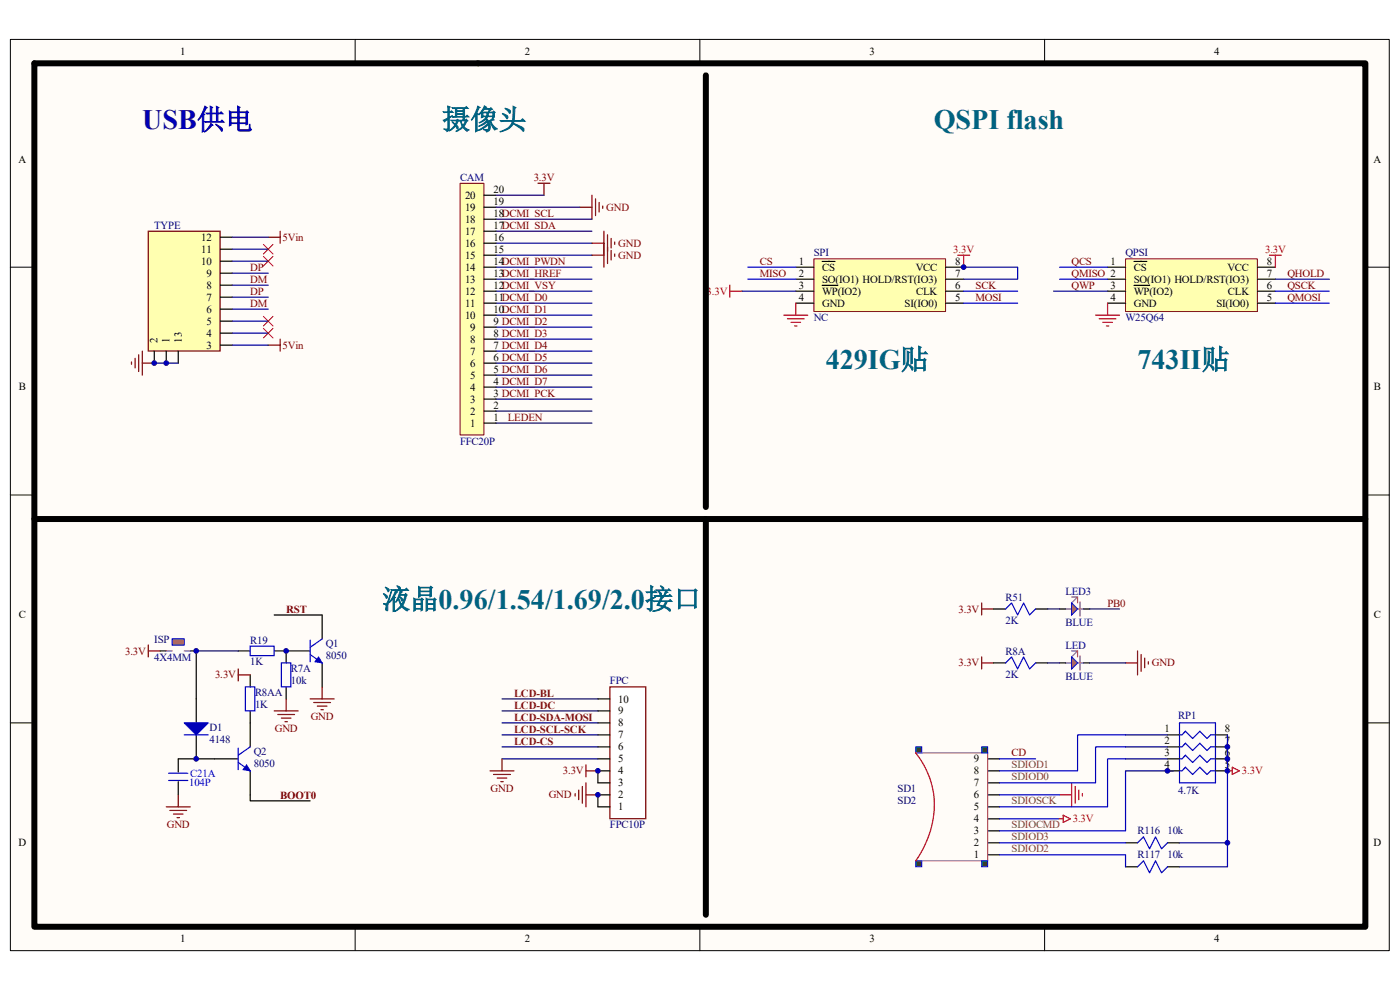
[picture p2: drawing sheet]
<svg xmlns="http://www.w3.org/2000/svg" width="297mm" height="210mm" viewBox="0 0 297 210" stroke-linecap="round" stroke-linejoin="round" font-family="sans-serif">
<path d="M2.2 8.4h292.5v193.3h-292.5z" fill="#fffcf8"/>
<path d="M2.2 8.4h292.5v193.3h-292.5z" fill="none" stroke="#000" stroke-width=".21"/>
<path d="M7.3 13.5h282.3v183.1h-282.3z" fill="#fffcf8"/>
<g fill="none" stroke="#000" stroke-width=".21">
<path d="M7.3 13.4h282.3v183.2h-282.3zM75.3 8.3v5.1M148.5 8.3v5.1M221.6 8.3v5.1M2.2 56.7h5.1M289.7 56.7h5M2.2 105h5.1M289.7 105h5M2.2 153.3h5.1M289.7 153.3h5M75.3 196.6v5.1M148.5 196.6v5.1"/>
<path d="M221.6 196.6v5.1"/>
</g>
<path d="M56.9 73.2h2.5M59.4 71.9v2.6" fill="none" stroke="#800000" stroke-width=".25"/>
<path d="M31.5 49h15.2v25.5h-15.2z" fill-rule="evenodd" fill="#ffffb0" stroke="#800000" stroke-width=".25"/>
<g fill="none" stroke="#000" stroke-width=".25">
<path d="M46.7 57.9h2.6M46.7 55.4h2.6M46.7 52.9h2.6M46.7 50.3h2.6M32.7 74.5v2.5M35.3 74.5v2.5M37.8 74.5v2.5M46.7 73.2h2.6M46.7 70.7h2.6M46.7 68.1h2.6M46.7 65.6h2.6M46.7 63h2.6"/>
<path d="M46.7 60.5h2.6"/>
</g>
<g fill="none" stroke="#800000" stroke-width=".25">
<path d="M114.1 38.9h2.6M115.4 38.9v2.5M56.9 50.3h2.5M59.4 49v2.6M123 44h2.6M125.6 41.4v5.1M126.3 42.2v3.5M127.1 42.9v2.1M127.9 43.7v.5M27.9 76.8v.5M28.7 76v2M29.4 75.2v3.6"/>
<path d="M30.2 74.5v5.1M30.2 77h2.5"/>
</g>
<path d="M55.9 54.4l2 2M55.9 51.8l2 2.1M57.9 54.4l-2 2M57.9 51.8l-2 2.1M55.9 69.7l2 2M55.9 67.1l2 2M57.9 69.7l-2 2M57.9 67.1l-2 2" fill="none" stroke="#f00" stroke-width=".21"/>
<g fill="none" stroke="#000080" stroke-width=".25">
<path d="M49.3 50.3h7.6M49.3 52.9h7.6M49.3 55.4h7.6M49.3 57.9h7.6M105.2 46.5h20.4M105.2 49h20.4M105.2 51.6h20.4M105.2 54.1h20.4M105.2 56.7h20.4M105.2 59.2h20.4M32.7 77h5.1M49.3 60.5h7.6"/>
<path d="M49.3 63h7.6M49.3 65.6h7.6M49.3 68.1h7.6M49.3 70.7h7.6M49.3 73.2h7.6M105.2 77h20.4M105.2 61.8h20.4M105.2 64.3h20.4M105.2 66.9h20.4M105.2 69.4h20.4M105.2 71.9h20.4M105.2 74.5h20.4"/>
<path d="M105.2 79.6h20.4M105.2 82.1h20.4M105.2 84.7h20.4M105.2 87.2h20.4M105.2 89.7h20.4"/>
</g>
<path d="M97.6 38.9h5.1v53.4h-5.1z" fill="#ffffb0"/>
<path d="M97.6 38.9h5.1v53.4h-5.1z" fill="none" stroke="#800000" stroke-width=".21"/>
<g fill="none" stroke="#000" stroke-width=".25">
<path d="M102.7 59.2h2.5M102.7 56.7h2.5M102.7 54.1h2.5M102.7 51.6h2.5M102.7 49h2.5M102.7 46.5h2.5M102.7 44h2.5M102.7 41.4h2.5M102.7 79.6h2.5M102.7 77h2.5M102.7 74.5h2.5M102.7 71.9h2.5"/>
<path d="M102.7 69.4h2.5M102.7 66.9h2.5M102.7 64.3h2.5M102.7 61.8h2.5M102.7 89.7h2.5M102.7 87.2h2.5M102.7 84.7h2.5M102.7 82.1h2.5"/>
</g>
<path d="M105.2 41.4h10.2M105.2 44h17.8" fill="none" stroke="#000080" stroke-width=".25"/>
<path d="M125.6 51.6h2.5M125.6 54.1h2.5M128.1 49v7.7M128.9 49.8v6.1M129.6 50.6v2M129.6 53.1v2.1M130.4 51.3v.5M130.4 53.9v.5" fill="none" stroke="#800000" stroke-width=".25"/>
<path d="M172.7 54.9h27.9v11.2h-27.9z" fill="#ffffb0"/>
<path d="M172.7 54.9h27.9v11.2h-27.9z" fill="none" stroke="#800000" stroke-width=".21"/>
<path d="M168.8 56.7h3.8M168.8 59.2h3.8M174.4 55.5h2.7M200.6 56.7h3.8M200.6 59.2h3.8M168.8 61.8h3.8M168.8 64.3h3.8M174.4 60.5h3.3M200.6 61.8h3.8M200.6 64.3h3.8" fill="none" stroke="#000" stroke-width=".25"/>
<path d="M203.2 54.1h2.5M204.4 54.1v2.6M166.3 66.9h5.1M167 67.6h3.6M167.8 68.4h2M168.6 69.1h.5M168.8 64.3v2.6" fill="none" stroke="#f00" stroke-width=".25"/>
<path d="M238.8 54.9h27.9v11.2h-27.9z" fill="#ffffb0"/>
<path d="M238.8 54.9h27.9v11.2h-27.9z" fill="none" stroke="#800000" stroke-width=".21"/>
<g fill="none" stroke="#000" stroke-width=".25">
<path d="M235 56.7h3.8M235 59.2h3.8M240.6 55.5h2.7M266.8 56.7h3.8M266.8 59.2h3.8M235 61.8h3.8M235 64.3h3.8M240.6 60.5h3.3M266.8 61.8h3.8M266.8 64.3h3.8M58.2 130.4h10.1v5.1M65.8 138.1h-5.1v2.5"/>
<path d="M53.1 143.2v2.5M53.1 150.8v2.5M60.7 145.7v2.6M68.3 140.6v5.1M53.1 168.6v1.3h12.7"/>
</g>
<path d="M269.3 54.1h2.5M270.6 54.1v2.6M154.8 60.5v2.5M154.8 61.8h2.6M232.4 66.9h5.1M233.2 67.6h3.5M233.9 68.4h2.1M234.7 69.1h.5M235 64.3v2.6" fill="none" stroke="#f00" stroke-width=".25"/>
<g fill="none" stroke="#00f" stroke-width=".25">
<path d="M158.6 59.2h10.2M158.6 56.7h10.2M224.8 59.2h10.2M224.8 56.7h10.2M204.4 61.8h11.5M204.4 64.3h11.5M270.6 61.8h11.4M270.6 64.3h11.4M65.8 138.8l2.5 1.8M65.8 135.8v4.6M68.3 135.5l-2.5 1.8M52.1 145.7h2v5.1h-2z"/>
<path d="M59.7 140.6h2v5.1h-2z"/>
</g>
<path d="M204.4 56.7h11.5v2.5h-11.5M270.6 59.2h11.4M157.4 61.8h11.4M223.5 61.8h11.5" fill="none" stroke="#000080" stroke-width=".25"/>
<path d="M67.6 139.4l.7 1.2-1.5-.2z" fill="#00f" stroke="#00f" stroke-width=".21"/>
<path d="M50.5 141.9v2.5M50.5 143.2h2.6M58.2 150.8h5.1M58.9 151.6h3.6M59.7 152.3h2M60.5 153.1h.5M60.7 148.3v2.5M65.8 148.3h5.1M66.6 149h3.5M67.3 149.8h2.1M68.1 150.5h.5M68.3 145.7v2.6" fill="none" stroke="#800000" stroke-width=".25"/>
<path d="M36.5 135.5h2.6v1.3h-2.6z" fill="none" stroke="#bf00bf" stroke-width=".25"/>
<path d="M36.5 135.5h2.6v1.3h-2.6z" fill-rule="evenodd" fill="#bfbf00" stroke="#00f" stroke-width=".21"/>
<path d="M34 138.1h1.3M40.4 138.1h1.2v15.2M50.5 138.1h2.6M58.2 138.1h2.5M41.6 155.9v5.1M53.1 153.3v5.1M37.8 165.8v2.8M50.5 161h-12.7v2.8M53.1 163.5v5.1" fill="none" stroke="#000" stroke-width=".25"/>
<path d="M35.3 138.1h1.2M39.1 138.1h1.3" fill="none" stroke="#bf00bf" stroke-width=".25"/>
<g fill="none" stroke="#800000" stroke-width=".25">
<path d="M31.5 136.8v2.6M31.5 138.1h2.5M35.3 171.1h5.1M36 171.9h3.6M36.8 172.7h2M37.6 173.4h.5M37.8 168.6v2.5M104 163.5h5M104.7 164.3h3.6M105.5 165h2M106.2 165.8h.6M106.5 161v2.5"/>
<path d="M122 168.4v.5M122.8 167.6v2M123.5 166.8v3.6M124.3 162.2v2.6M124.3 166.1v5M124.3 163.5h2.5M124.3 168.6h2.5"/>
</g>
<path d="M53.1 137.1h5v2h-5zM39.1 155.9h5.1M50.5 158.7v4.6M53.1 158.4l-2.6 1.8M35.8 165.6h4.1M35.8 164h4.1M50.5 161.7l2.6 1.8" fill="none" stroke="#00f" stroke-width=".25"/>
<path d="M39.1 153.3h5.1l-2.6 2.6z" fill="#00f" stroke="#00f" stroke-width=".25"/>
<path d="M52.3 162.2l.8 1.3-1.5-.2z" fill="#00f" stroke="#00f" stroke-width=".21"/>
<path d="M41.6 138.1h8.9M106.5 158.4h20.3M106.5 155.9h20.3M106.5 153.3h20.3M106.5 150.8h20.3M106.5 148.3h20.3M106.5 161h20.3" fill="none" stroke="#000080" stroke-width=".25"/>
<path d="M129.4 145.7h7.6v28h-7.6z" fill-rule="evenodd" fill="#fff" stroke="#800000" stroke-width=".25"/>
<path d="M210.8 129.2h2.5M219.7 129.2h2.5M224.8 129.2h1.3M229.9 129.2h1.2M126.8 158.4h2.6M126.8 155.9h2.6M126.8 153.3h2.6M126.8 150.8h2.6M126.8 148.3h2.6M126.8 161h2.6M129.4 168.6h-2.6v2.5h2.6M129.4 163.5h-2.6v2.6h2.6" fill="none" stroke="#000" stroke-width=".25"/>
<path d="M208.2 127.9v2.5M208.2 129.2h2.6" fill="none" stroke="#800000" stroke-width=".25"/>
<path d="M213.3 129.2l1.3-1.3 1.3 2.5 1.3-2.5 1.2 2.5 1.3-1.2" fill="none" stroke="#00f" stroke-width=".25"/>
<path d="M226.1 129.2h3.8M227.3 127.9l1.3 1.3-1.3 1.2zM227.3 126.6h1.3l-1.3 1.3M228.6 126.6v1.3" fill="none" stroke="#bf00bf" stroke-width=".25"/>
<path d="M227.3 127.9l1.3 1.3-1.3 1.2z" fill="#bfbf00" stroke="#00f" stroke-width=".21"/>
<path d="M227.3 139.4l1.3 1.2-1.3 1.3zM227.3 138.1h1.3l-1.3 1.3M228.6 138.1v1.3M229.1 127.6v3.1M226.1 140.6h3.8" fill="none" stroke="#bf00bf" stroke-width=".25"/>
<path d="M222.2 129.2h2.6M231.1 129.2h6.4" fill="none" stroke="#000080" stroke-width=".25"/>
<path d="M208.2 139.4v2.5M208.2 140.6h2.6" fill="none" stroke="#800000" stroke-width=".25"/>
<path d="M210.8 140.6h2.5M219.7 140.6h2.5M224.8 140.6h1.3M229.9 140.6h1.2" fill="none" stroke="#000" stroke-width=".25"/>
<path d="M213.3 140.6l1.3-1.2 1.3 2.5 1.3-2.5 1.2 2.5 1.3-1.3" fill="none" stroke="#00f" stroke-width=".25"/>
<path d="M227.3 139.4l1.3 1.2-1.3 1.3z" fill="#bfbf00" stroke="#00f" stroke-width=".21"/>
<path d="M229.1 139.1v3.1" fill="none" stroke="#bf00bf" stroke-width=".25"/>
<path d="M241.3 138.1v5.1M242.1 138.8v3.6M242.8 139.6v2M238.8 140.6h2.5M243.6 140.4v.5" fill="none" stroke="#800000" stroke-width=".25"/>
<path d="M222.2 140.6h2.6M231.1 140.6h7.7" fill="none" stroke="#000080" stroke-width=".25"/>
<g fill="#00bf00" stroke="#00f" stroke-width=".21">
<path d="M194.3 158.4h1.2v1.3h-1.2z" fill-rule="evenodd"/>
<path d="M194.3 182.6h1.2v1.3h-1.2z" fill-rule="evenodd"/>
</g>
<path d="M209.5 178.8h2.6M209.5 176.2h2.6M209.5 173.7h2.6M209.5 171.1h2.6M209.5 168.6h2.6M209.5 166.1h2.6M209.5 163.5h2.6M209.5 161h2.6M209.5 181.3h2.6" fill="none" stroke="#000" stroke-width=".25"/>
<path d="M194.3 159.7h15.2v22.9h-15.2" fill="none" stroke="#bf00bf" stroke-width=".25"/>
<path d="M194.3 159.7a18.4 18.4 0 0 1 1 21.4l-1 1.5" fill="none" stroke="#f00" stroke-width=".25"/>
<g fill="#00bf00" stroke="#00f" stroke-width=".21">
<path d="M208.2 182.6h1.3v1.3h-1.3z" fill-rule="evenodd"/>
<path d="M208.2 158.4h1.3v1.3h-1.3z" fill-rule="evenodd"/>
</g>
<path d="M224.5 173.7h1M224.8 168.6h2.5M225.5 172.9l1.6 .8-1.6 .8zM227.3 166.1v5M228.1 166.8v3.6M228.9 167.6v2M229.6 168.4v.5M260.4 163.5h1M261.4 162.8l1.5 .7-1.5 .8z" fill="none" stroke="#f00" stroke-width=".25"/>
<path d="M247.7 155.9h2.5M247.7 158.4h2.5M257.9 155.9h2.5M257.9 158.4h2.5M238.8 178.8h2.5M247.7 178.8h2.5M247.7 161h2.5M247.7 163.5h2.5M257.9 161h2.5M257.9 163.5h2.5M238.8 183.9h2.5M247.7 183.9h2.5" fill="none" stroke="#000" stroke-width=".25"/>
<g fill="none" stroke="#00f" stroke-width=".25">
<path d="M238.8 155.9h-10.2v7.6h-16.5M238.8 158.4h-6.4v7.7h-20.3M250.2 155.9h.5l.8-.8 1.5 1.6 1.5-1.6 1.6 1.6 .7-.8h1.1M250.2 158.4h.5l.8-.7 1.5 1.5 1.5-1.5 1.6 1.5 .7-.8h1.1M250.2 153.3h7.7v12.8h-7.7zM212.1 161h7.6M212.1 168.6h12.7M212.1 173.7h12.4M212.1 178.8h26.7M238.8 161h-3.8v10.1h-22.9M238.8 171.1v5.1h-26.7M241.3 178.8l1.3-1.3 1.3 2.6 1.2-2.6 1.3 2.6 1.3-1.3"/>
<path d="M250.2 161h.5l.8-.8 1.5 1.5 1.5-1.5 1.6 1.5 .7-.7h1.1M250.2 163.5h.5l.8-.7 1.5 1.5 1.5-1.5 1.6 1.5 .7-.8h1.1M212.1 181.3h26.7v2.6M241.3 183.9l1.3-1.3 1.3 2.5 1.2-2.5 1.3 2.5 1.3-1.2"/>
</g>
<path d="M238.8 155.9h8.9M238.8 158.4h8.9M260.4 155.9v22.9h-10.2M238.8 161h8.9M249 163.5h-10.2v7.6M260.4 178.8v5.1h-10.2" fill="none" stroke="#000080" stroke-width=".25"/>
<path d="M7.3 13.4h282.4v183.2h-282.4zM149.7 16v91.6M7.3 110.1h282.4M149.7 110.1v83.9" fill="none" stroke="#000" stroke-width="1.3"/>
<g fill="#000080" stroke="#000080" stroke-width=".21">
<circle cx="32.7" cy="77" r=".5"/>
<circle cx="35.3" cy="77" r=".5"/>
<circle cx="41.6" cy="161" r=".5"/>
<circle cx="41.6" cy="138.1" r=".5"/>
<circle cx="60.7" cy="138.1" r=".5"/>
<circle cx="126.8" cy="168.6" r=".5"/>
<circle cx="126.8" cy="163.5" r=".5"/>
<circle cx="204.4" cy="56.7" r=".5"/>
<circle cx="247.7" cy="163.5" r=".5"/>
<circle cx="260.4" cy="178.8" r=".5"/>
<circle cx="260.4" cy="163.5" r=".5"/>
<circle cx="260.4" cy="161" r=".5"/>
<circle cx="260.4" cy="158.4" r=".5"/>
</g>
<text font-size="6" fill="#000080" x="30.2" y="27.4">USB供电</text>
<g font-size="6" fill="#006281">
<text x="93.8" y="27.4">摄像头</text>
<text x="198.1" y="27.4">QSPI flash</text>
<text x="175.2" y="78.3">429IG贴</text>
<text x="241.3" y="78.3">743II贴</text>
<text x="81.1" y="129.1">液晶0.96/1.54/1.69/2.0接口</text>
</g>
<g font-size="2.3">
<text x="38.2" y="11.6">1</text>
<text x="111.4" y="11.6">2</text>
<text x="184.5" y="11.6">3</text>
<text x="257.6" y="11.6">4</text>
<text x="4" y="34.5">A</text>
<text x="291.4" y="34.5">A</text>
<text x="104.7" y="40.9">20</text>
<text x="98.7" y="47.3">18</text>
<text x="98.7" y="44.7">19</text>
<text x="98.7" y="42.2">20</text>
<text x="104.7" y="46">18DCMI_SCL</text>
<text x="104.7" y="43.4">19</text>
<text x="42.7" y="53.6">11</text>
<text x="42.7" y="51.1">12</text>
<text x="98.7" y="52.4">16</text>
<text x="98.7" y="49.8">17</text>
<text x="104.7" y="53.6">15</text>
<text x="104.7" y="51.1">16</text>
<text x="104.7" y="48.5">17DCMI_SDA</text>
<text x="42.7" y="56.2">10</text>
<text x="43.8" y="58.7">9</text>
<text x="98.7" y="60">13</text>
<text x="98.7" y="57.4">14</text>
<text x="98.7" y="54.9">15</text>
<text x="104.7" y="58.7">13DCMI_HREF</text>
<text x="104.7" y="56.2">14DCMI_PWDN</text>
<text x="169.5" y="56.2">1</text>
<text x="169.5" y="58.7">2</text>
<text x="174.4" y="57.4">CS</text>
<text x="174.4" y="60">SO(IO1) HOLD/RST(IO3)</text>
<text x="194.3" y="57.4">VCC</text>
<text x="202.6" y="58.7">7</text>
<text x="202.6" y="56.2">8</text>
<text x="235.6" y="56.2">1</text>
<text x="240.5" y="57.4">CS</text>
<text x="240.5" y="60">SO(IO1) HOLD/RST(IO3)</text>
<text x="260.4" y="57.4">VCC</text>
<text x="268.8" y="58.7">7</text>
<text x="268.8" y="56.2">8</text>
<text x="43.8" y="63.8">7</text>
<text x="43.8" y="61.2">8</text>
<text x="98.7" y="65.1">11</text>
<text x="98.7" y="62.5">12</text>
<text x="104.7" y="63.8">11DCMI_D0</text>
<text x="104.7" y="61.2">12DCMI_VSY</text>
<text x="169.5" y="61.2">3</text>
<text x="169.5" y="63.8">4</text>
<text x="174.4" y="62.5">WP(IO2)</text>
<text x="174.4" y="65.1">GND</text>
<text x="191.9" y="65.1">SI(IO0)</text>
<text x="194.4" y="62.5">CLK</text>
<text x="202.6" y="63.8">5</text>
<text x="202.6" y="61.2">6</text>
<text x="235.6" y="61.2">3</text>
<text x="235.6" y="63.8">4</text>
<text x="240.5" y="62.5">WP(IO2)</text>
<text x="240.5" y="65.1">GND</text>
<text x="258" y="65.1">SI(IO0)</text>
<text x="260.5" y="62.5">CLK</text>
<text x="268.8" y="63.8">5</text>
<text x="268.8" y="61.2">6</text>
<text x="43.8" y="71.4">4</text>
<text x="43.8" y="68.9">5</text>
<text x="43.8" y="66.3">6</text>
<text x="98.7" y="67.6">10</text>
<text x="99.8" y="70.2">9</text>
<text x="104.7" y="71.4">8 DCMI_D3</text>
<text x="104.7" y="68.9">9 DCMI_D2</text>
<text x="104.7" y="66.3">10DCMI_D1</text>
<text x="33.4" y="72.7" transform="rotate(-90 33.4 72.7)">2</text>
<text x="36" y="72.7" transform="rotate(-90 36 72.7)">1</text>
<text x="38.5" y="72.7" transform="rotate(-90 38.5 72.7)">13</text>
<text x="43.8" y="74">3</text>
<text x="99.8" y="77.8">6</text>
<text x="99.8" y="75.2">7</text>
<text x="99.8" y="72.7">8</text>
<text x="104.7" y="76.5">6 DCMI_D5</text>
<text x="104.7" y="74">7 DCMI_D4</text>
<text x="4" y="82.8">B</text>
<text x="99.8" y="82.9">4</text>
<text x="99.8" y="80.3">5</text>
<text x="104.7" y="81.6">4 DCMI_D7</text>
<text x="104.7" y="79.1">5 DCMI_D6</text>
<text x="291.4" y="82.8">B</text>
<text x="99.8" y="88">2</text>
<text x="99.8" y="85.4">3</text>
<text x="104.7" y="89.2">1</text>
<text x="104.7" y="86.7">2</text>
<text x="104.7" y="84.1">3 DCMI_PCK</text>
<text x="99.8" y="90.5">1</text>
<text x="4" y="131.2">C</text>
<text x="291.4" y="131.2">C</text>
<text x="131.2" y="149">10</text>
<text x="131.2" y="154.1">8</text>
<text x="131.2" y="151.6">9</text>
<text x="247.1" y="155.4">1</text>
<text x="259.9" y="155.4">8</text>
<text x="131.2" y="161.7">5</text>
<text x="131.2" y="159.2">6</text>
<text x="131.2" y="156.6">7</text>
<text x="206.6" y="161.7">9</text>
<text x="247.1" y="157.9">2</text>
<text x="247.1" y="160.4">3</text>
<text x="259.9" y="157.9">7</text>
<text x="259.9" y="160.4">6</text>
<text x="131.2" y="166.8">3</text>
<text x="131.2" y="164.3">4</text>
<text x="206.6" y="166.8">7</text>
<text x="206.6" y="164.3">8</text>
<text x="247.1" y="163">4</text>
<text x="259.9" y="163">5</text>
<text x="131.2" y="171.9">1</text>
<text x="131.2" y="169.4">2</text>
<text x="206.6" y="171.9">5</text>
<text x="206.6" y="169.4">6</text>
<text x="4" y="179.5">D</text>
<text x="206.6" y="179.5">2</text>
<text x="206.6" y="177">3</text>
<text x="206.6" y="174.4">4</text>
<text x="291.4" y="179.5">D</text>
<text x="206.6" y="182.1">1</text>
<text x="38.2" y="199.9">1</text>
<text x="111.4" y="199.9">2</text>
<text x="184.5" y="199.9">3</text>
<text x="257.6" y="199.9">4</text>
</g>
<g font-size="2.3" fill="#000080">
<text x="97.6" y="38.4">CAM</text>
<text x="32.7" y="48.5">TYPE</text>
<text x="172.6" y="54.4">SPI</text>
<text x="238.8" y="54.4">QPSI</text>
<text x="172.6" y="68.1">NC</text>
<text x="238.8" y="68.1">W25Q64</text>
<text x="97.6" y="94.3">FFC20P</text>
<text x="213.3" y="127.4">R51</text>
<text x="226" y="126.1">LED3</text>
<text x="32.7" y="136.3">ISP</text>
<text x="53.1" y="136.6">R19</text>
<text x="69.1" y="137.3">Q1</text>
<text x="213.3" y="132.5">2K</text>
<text x="226" y="132.7">BLUE</text>
<text x="226" y="137.6">LED</text>
<text x="32.7" y="140.1">4X4MM</text>
<text x="53.1" y="141.1">1K</text>
<text x="61.7" y="142.6">R7A</text>
<text x="69.1" y="139.9">8050</text>
<text x="213.3" y="138.8">R8A</text>
<text x="213.3" y="143.9">2K</text>
<text x="54.1" y="147.7">R8AA</text>
<text x="61.7" y="145.2">10k</text>
<text x="129.4" y="145.2">FPC</text>
<text x="226" y="144.2">BLUE</text>
<text x="44.4" y="155.1">D1</text>
<text x="54.1" y="150.3">1K</text>
<text x="250" y="152.6">RP1</text>
<text x="44.4" y="157.7">4148</text>
<text x="53.8" y="160.2">Q2</text>
<text x="53.8" y="162.8">8050</text>
<text x="190.4" y="168.1">SD1</text>
<text x="190.4" y="170.6">SD2</text>
<text x="250" y="168.3">4.7K</text>
<text x="129.4" y="175.7">FPC10P</text>
<text x="241.3" y="177">R116</text>
<text x="247.7" y="177">10k</text>
<text x="241.3" y="182.1">R117</text>
<text x="247.7" y="182.1">10k</text>
</g>
<g font-size="2.3" fill="#800000">
<text x="113.2" y="38.4">3.3V</text>
<text x="128.6" y="44.7">GND</text>
<text x="59.9" y="51.1">5Vin</text>
<text x="131.2" y="52.4">GND</text>
<text x="53.1" y="60">DM</text>
<text x="53.1" y="57.4">DP</text>
<text x="131.2" y="54.9">GND</text>
<text x="161.2" y="56.2">CS</text>
<text x="161.2" y="58.7">MISO</text>
<text x="227.3" y="56.2">QCS</text>
<text x="227.3" y="58.7">QMISO 2</text>
<text x="273.1" y="58.7">QHOLD</text>
<text x="53.1" y="65.1">DM</text>
<text x="53.1" y="62.5">DP</text>
<text x="207" y="63.8">MOSI</text>
<text x="207" y="61.2">SCK</text>
<text x="227.3" y="61.2">QWP</text>
<text x="273.1" y="63.8">QMOSI</text>
<text x="273.1" y="61.2">QSCK</text>
<text x="59.9" y="74">5Vin</text>
<text x="107.8" y="89.2">LEDEN</text>
<text x="60.7" y="130">RST</text>
<text x="203.3" y="129.9">3.3V</text>
<text x="234.9" y="128.7">PB0</text>
<text x="26.5" y="138.8">3.3V</text>
<text x="45.6" y="143.9">3.3V</text>
<text x="203.3" y="141.4">3.3V</text>
<text x="244.4" y="141.4">GND</text>
<text x="58.3" y="155.3">GND</text>
<text x="65.9" y="152.8">GND</text>
<text x="214.6" y="160.4">CD</text>
<text x="119.4" y="164.3">3.3V</text>
<text x="59.4" y="169.4">BOOT0</text>
<text x="104.1" y="168">GND</text>
<text x="116.4" y="169.4">GND</text>
<text x="35.4" y="175.7">GND</text>
</g>
<g font-size="2.3" fill="#f00">
<text x="202.2" y="53.6">3.3V</text>
<text x="268.4" y="53.6">3.3V</text>
<text x="149.9" y="62.5">3.3V</text>
<text x="263.4" y="164.3">3.3V</text>
<text x="227.6" y="174.4">3.3V</text>
</g>
<g font-size="2.3" fill="#781915">
<text x="109" y="147.8">LCD-BL</text>
<text x="109" y="152.8">LCD-SDA-MOSI</text>
<text x="109" y="155.4">LCD-SCL-SCK</text>
<text x="109" y="150.3">LCD-DC</text>
<text x="109" y="157.9">LCD-CS</text>
</g>
<g font-size="2.3" fill="#00f">
<text x="40.1" y="166.8">104P</text>
<text x="40.4" y="164.8">C21A</text>
</g>
<g font-size="2.3" fill="#723c38">
<text x="214.6" y="165.5">SDIOD0</text>
<text x="214.6" y="163">SDIOD1</text>
<text x="214.6" y="170.6">SDIOSCK</text>
<text x="214.6" y="178.3">SDIOD3</text>
<text x="214.6" y="175.7">SDIOCMD</text>
<text x="214.6" y="180.8">SDIOD2</text>
</g>
</svg>
